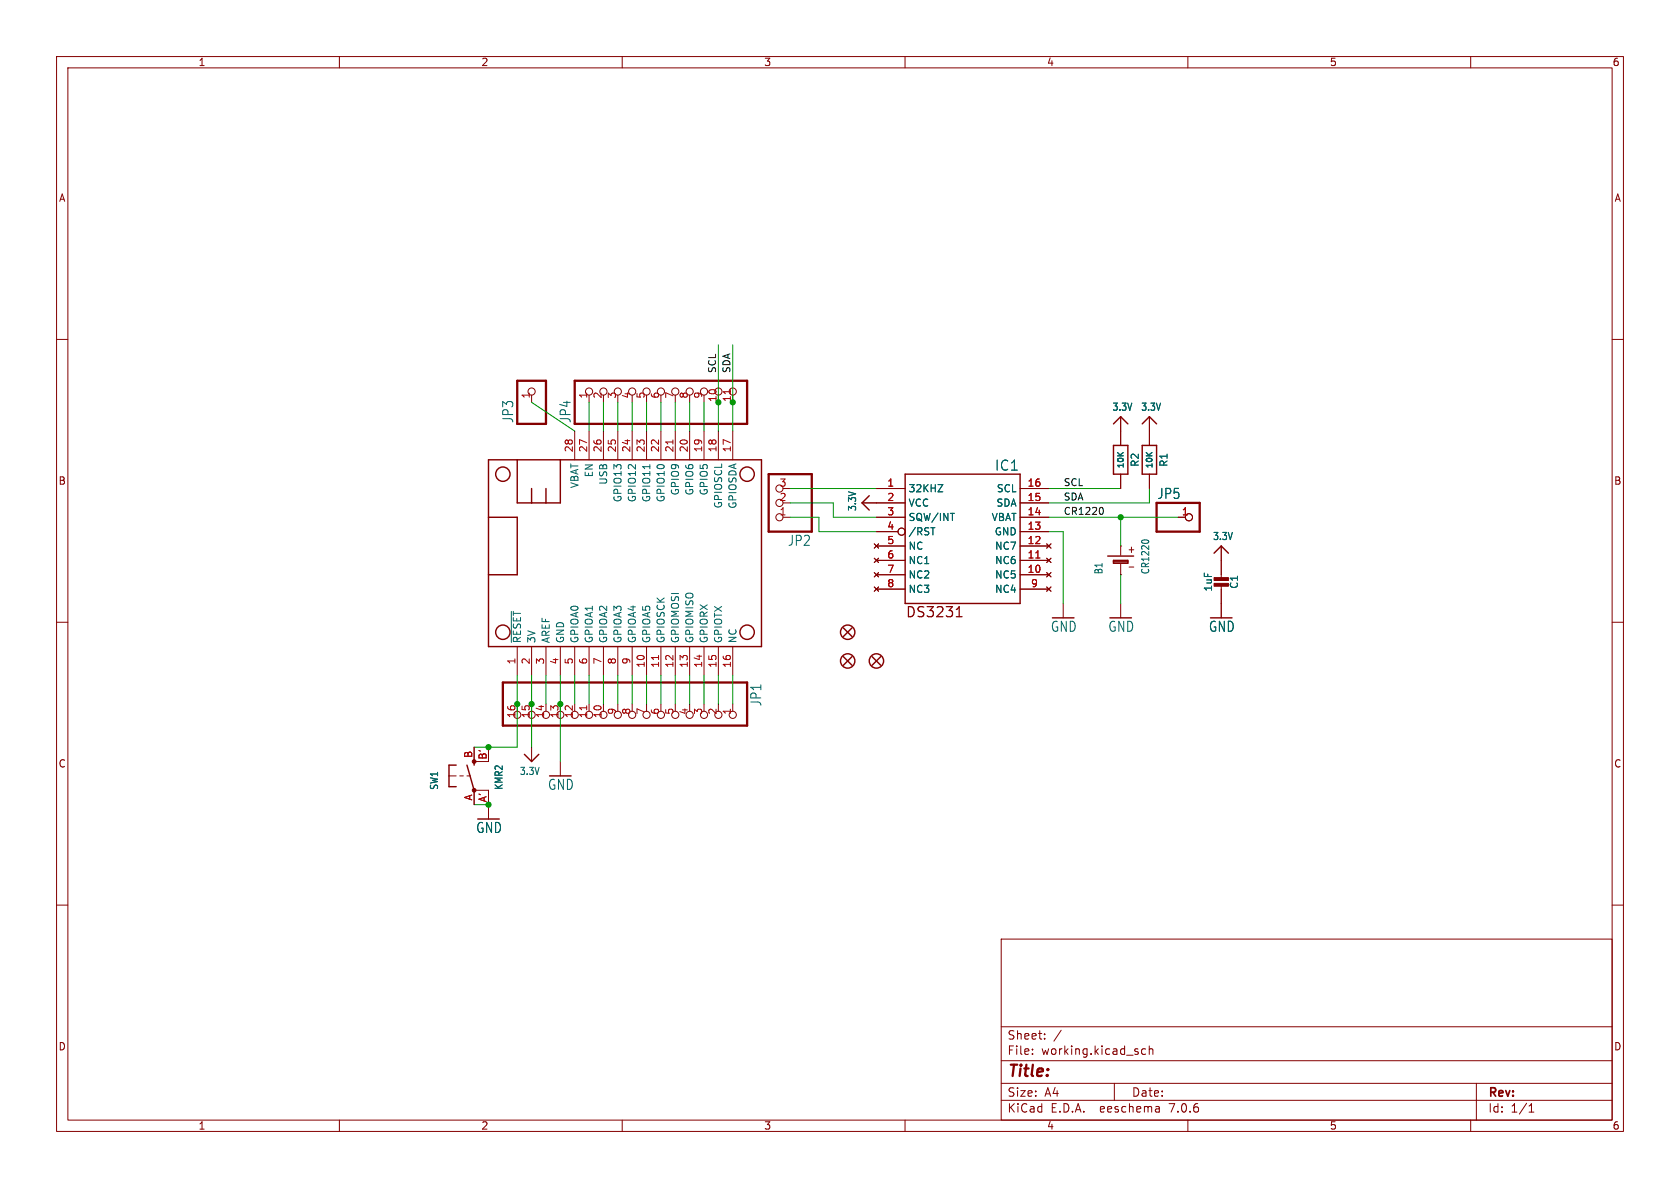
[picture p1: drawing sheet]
<svg xmlns="http://www.w3.org/2000/svg" width="297mm" height="210mm" viewBox="0 0 297 210" stroke-linecap="round" stroke-linejoin="round" font-family="sans-serif">
<g fill="none" stroke="#840000" stroke-width=".18">
<path d="M10 10h277v190h-277zM12 12h273v186h-273zM60 10v2M110 10v2M160 10v2M210 10v2M260 10v2M10 60h2M285 60h2M94 69.9v1.2M101.6 76.2v5.1M104.1 69.9v1.2"/>
<path d="M104.1 76.2v5.1M106.7 76.2v5.1M109.2 69.9v1.2M109.2 76.2v5.1M111.8 76.2v5.1M114.3 69.9v1.2M114.3 76.2v5.1M116.8 69.9v1.2M116.8 76.2v5.1M119.4 69.9v1.2M119.4 76.2v5.1M121.9 69.9v1.2"/>
<path d="M121.9 76.2v5.1M124.5 69.9v1.2M124.5 76.2v5.1M127 76.2v5.1M129.5 76.2v5.1M198.1 73.7v5M203.2 73.7v5M138.4 86.4h1.3M138.4 91.4h1.3M138.4 88.9h1.3M152.4 88.9h7.6M154.6 96.1l.7 .8"/>
<path d="M154.6 98.7l.7 .7M154.9 86.4h5.1M154.9 99.1h5.1M154.9 96.5h5.1M154.9 94h3.8M154.9 91.4h5.1M155.3 96.1l-.7 .8M155.3 98.7l-.7 .7M180.3 86.4h5.1M180.3 99.1h5.1M180.3 96.5h5.1M180.3 94h5.1"/>
<path d="M180.3 91.4h5.1M180.3 88.9h5.1M185 98.7l.8 .7M185 96.1l.8 .8M185.8 98.7l-.8 .7M185.8 96.1l-.8 .8M198.1 96.5h.1M198.1 83.8v2.6M198.1 96.5v1.7M198.1 99.7v1.9M203.2 83.8v2.6M208.3 91.4h1.2"/>
<path d="M215.9 96.5v5.9M10 110h2M91.4 114.3v5.1M94 114.3v5.1M96.5 114.3v5.1M99.1 114.3v5.1M101.6 114.3v5.1M104.1 114.3v5.1M106.7 114.3v5.1M109.2 114.3v5.1M111.8 114.3v5.1M114.3 114.3v5.1"/>
<path d="M116.8 114.3v5.1M119.4 114.3v5.1M121.9 114.3v5.1M124.5 114.3v5.1M127 114.3v5.1M129.5 114.3v5.1M154.6 101.2l.7 .8M154.6 103.8l.7 .7M154.9 101.6h5.1M154.9 104.1h5.1M155.3 101.2l-.7 .8M155.3 103.8l-.7 .7"/>
<path d="M180.3 101.6h5.1M180.3 104.1h5.1M185 101.2l.8 .8M185 103.8l.8 .7M185.8 101.2l-.8 .8M185.8 103.8l-.8 .7M188 106.7v2.5M198.1 101.6h.1M198.1 106.7v2.5M199.6 100.2h.8M215.9 103.4v5.8M285 110h2"/>
<path d="M79.4 137.2h1.2M81.3 137.2h.6M82.5 137.2h.7M83.8 132.1v2.5h2.6v-2.5M91.4 124.5v1.2M94 124.5v1.2M94 132.1v2.5M96.5 124.5v1.2M99.1 124.5v1.2M99.1 134.6v2.6M101.6 124.5v1.2M104.1 124.5v1.2"/>
<path d="M106.7 124.5v1.2M109.2 124.5v1.2M111.8 124.5v1.2M114.3 124.5v1.2M116.8 124.5v1.2M119.4 124.5v1.2M121.9 124.5v1.2M124.5 124.5v1.2M127 124.5v1.2M129.5 124.5v1.2M10 160h2M83.8 142.2v-2.5h2.6v5.1"/>
<path d="M285 160h2M177 166h108v32h-108zM60 198v2M110 198v2M160 198v2M177 194.5h108M177 191.5h108M177 187.5h108M177 181.5h108M182.5 186.3v.1M182.5 185.5v.1M184.7 183.6v.1"/>
<path d="M184.7 182.8v.1M187.6 182.1l-1.3 2M197 191.5v3M202.5 185.5l-.4-.1-.3 .3v.4l.2 .2h.5M203.2 185.5l.2-.1 .3 .1 .1 .9M203.2 184.9v1.5M204.9 195.7l.1 .9M205 196.5l-.2 .1M205 196h-.2M210 198v2M260 198v2M261 191.5v6.5"/>
<path d="M270.3 196.6h.9M270.3 195.5l.4-.4v1.5"/>
<circle cx="94" cy="69.2" r=".63"/>
<circle cx="104.1" cy="69.2" r=".63"/>
<circle cx="106.7" cy="69.2" r=".63"/>
<circle cx="109.2" cy="69.2" r=".63"/>
<circle cx="111.8" cy="69.2" r=".63"/>
<circle cx="114.3" cy="69.2" r=".63"/>
<circle cx="116.8" cy="69.2" r=".63"/>
<circle cx="119.4" cy="69.2" r=".63"/>
<circle cx="121.9" cy="69.2" r=".63"/>
<circle cx="124.5" cy="69.2" r=".63"/>
<circle cx="127" cy="69.2" r=".63"/>
<circle cx="129.5" cy="69.2" r=".63"/>
<circle cx="137.8" cy="88.9" r=".63"/>
<circle cx="137.8" cy="91.4" r=".63"/>
<circle cx="137.8" cy="86.4" r=".63"/>
<circle cx="159.4" cy="94" r=".63"/>
<circle cx="210.2" cy="91.4" r=".63"/>
<circle cx="91.4" cy="126.4" r=".63"/>
<circle cx="94" cy="126.4" r=".63"/>
<circle cx="96.5" cy="126.4" r=".63"/>
<circle cx="99.1" cy="126.4" r=".63"/>
<circle cx="101.6" cy="126.4" r=".63"/>
<circle cx="104.1" cy="126.4" r=".63"/>
<circle cx="106.7" cy="126.4" r=".63"/>
<circle cx="109.2" cy="126.4" r=".63"/>
<circle cx="111.8" cy="126.4" r=".63"/>
<circle cx="114.3" cy="126.4" r=".63"/>
<circle cx="116.8" cy="126.4" r=".63"/>
<circle cx="119.4" cy="126.4" r=".63"/>
<circle cx="121.9" cy="126.4" r=".63"/>
<circle cx="124.5" cy="126.4" r=".63"/>
<circle cx="127" cy="126.4" r=".63"/>
<circle cx="129.5" cy="126.4" r=".63"/>
</g>
<g fill="none" stroke="#840000" stroke-width=".25">
<path d="M196.8 78.7h2.6v5.1h-2.6zM196.8 74.9l1.3-1.2 1.3 1.2M201.9 74.9l1.3-1.2 1.3 1.2M201.9 78.7h2.6v5.1h-2.6zM86.4 81.3h48.2v33h-48.2zM86.4 91.4h5v10.2h-5M91.4 81.3v7.6h7.7v-7.6M94 86.4v2.5M96.5 86.4v2.5M153.7 87.6l-1.3 1.3 1.3 1.3M160 83.8h20.3v22.9h-20.3zM195.8 98.3h4.6"/>
<path d="M196.8 99.1h2.6v.5h-2.6zM196.8 99.3h2.6M214.6 97.8l1.3-1.3 1.3 1.3M149.1 116.1l1.5 1.5M149.1 111l1.5 1.5M150.6 116.1l-1.5 1.5M150.6 111l-1.5 1.5M154.2 116.1l1.5 1.5M155.7 116.1l-1.5 1.5M80.6 135.3h-1.2v3.8h1.2M82.5 135.3l1.3 4.4M83.8 134.6v.7"/>
<path d="M92.7 133.4l1.3 1.2 1.2-1.2"/>
<circle cx="88.9" cy="83.8" r="1.27"/>
<circle cx="132.1" cy="83.8" r="1.27"/>
<circle cx="88.9" cy="111.8" r="1.27"/>
<circle cx="132.1" cy="111.8" r="1.27"/>
<circle cx="149.9" cy="116.8" r="1.27"/>
<circle cx="149.9" cy="111.8" r="1.27"/>
<circle cx="154.9" cy="116.8" r="1.27"/>
</g>
<path d="M169.1 109h1M169.2 107.7l.4-.5v1.8" fill="none" stroke="#840000" stroke-width=".22"/>
<path d="M114.9 82.1v.8M164.6 93.3h.7M165.8 85.7h.9l-.9 1.2h.9M168 90.7h.7M201.9 95.6l.4-.2 .7 .2M90.4 108.1v5.5" fill="none" stroke="#006464" stroke-width=".18"/>
<path d="M119 77.8v.7M129.1 68.9v.7M183.1 98.6h.7M116.4 115.9v.7M103.7 124.8v.7" fill="none" stroke="#a90000" stroke-width=".18"/>
<path d="M91.4 67.3h5.1v7.6h-5.1zM101.6 67.3h30.5v7.6h-30.5zM135.9 83.8h7.6v10.2h-7.6zM204.5 88.9h7.6v5.1h-7.6zM88.9 120.7h43.2v7.6h-43.2z" fill="none" stroke="#840000" stroke-width=".41"/>
<g fill="#840000" stroke="#840000" stroke-width=".18">
<path d="M214.6 102.1h2.6v.5h-2.6z"/>
<path d="M214.6 103.1h2.6v.5h-2.6z"/>
<circle cx="83.8" cy="139.7" r=".33"/>
<circle cx="83.8" cy="134.6" r=".33"/>
</g>
<path d="M194.8 89.7a.78 .78 0 0 1 0 1.2" fill="none" stroke="#0f0f0f" stroke-width=".18"/>
<g fill="none" stroke="#009600" stroke-width=".18">
<path d="M94 71.1l7.6 5.1M104.1 71.1v5.1M106.7 71.1v5.1M109.2 71.1v5.1M111.8 71.1v5.1M114.3 71.1v5.1M116.8 71.1v5.1M119.4 71.1v5.1M121.9 71.1v5.1M124.5 71.1v5.1M127 61v15.2M129.5 61v15.2"/>
<path d="M139.7 91.4h5.1v2.6h10.1M139.7 88.9h7.6v2.5h7.6M139.7 86.4h15.2M185.4 91.4h22.9M185.4 86.4h12.7M185.4 94h2.6v12.7M198.1 91.4v5.1M203.2 86.4v2.5h-17.8M91.4 119.4v12.7h-7.6M94 119.4v12.7M96.5 119.4v5.1M99.1 119.4v15.2"/>
<path d="M101.6 119.4v5.1M104.1 119.4v5.1M106.7 119.4v5.1M109.2 119.4v5.1M111.8 119.4v5.1M114.3 119.4v5.1M116.8 119.4v5.1M119.4 119.4v5.1M121.9 119.4v5.1M124.5 119.4v5.1M127 119.4v5.1M129.5 119.4v5.1"/>
<path d="M198.1 101.6v5.1M83.8 142.2h2.6"/>
</g>
<g fill="#009600" stroke="#009600" stroke-width=".18">
<circle cx="127" cy="71.1" r=".46"/>
<circle cx="129.5" cy="71.1" r=".46"/>
<circle cx="198.1" cy="91.4" r=".46"/>
<circle cx="94" cy="124.5" r=".46"/>
<circle cx="91.4" cy="124.5" r=".46"/>
<circle cx="99.1" cy="124.5" r=".46"/>
<circle cx="86.4" cy="132.1" r=".46"/>
<circle cx="86.4" cy="142.2" r=".46"/>
</g>
<text font-size="2.8" fill="#840000" x="178" y="190.9">Title:</text>
<g font-size="2.5" fill="#006464">
<text x="90.9" y="74.9" transform="rotate(-90 90.9 74.9)">JP3</text>
<text x="101.1" y="74.9" transform="rotate(-90 101.1 74.9)">JP4</text>
<text x="175.8" y="83.4">IC1</text>
<text x="204.5" y="88.4">JP5</text>
<text x="139.2" y="96.7">JP2</text>
<text x="185.7" y="111.9">GND</text>
<text x="195.8" y="111.9">GND</text>
<text x="213.6" y="111.9">GND</text>
<text x="134.8" y="125" transform="rotate(-90 134.8 125)">JP1</text>
<text x="96.8" y="139.8">GND</text>
<text x="84.1" y="147.5">GND</text>
</g>
<text font-size="2.5" fill="#840000" x="160" y="109.4">DS3231</text>
<g font-size="2.1" fill="#840000">
<text x="178" y="184">Sheet:</text>
<text x="178" y="186.7">File:</text>
<text x="184.1" y="186.7">working.kicad_sch</text>
<text x="178" y="196.9">KiCad</text>
<text x="178" y="194.1">Size:</text>
<text x="184.7" y="194.1">A4</text>
<text x="185.7" y="196.9">E.D.A.</text>
<text x="194.6" y="196.9">eeschema</text>
<text x="200" y="194.1">Date:</text>
<text x="207" y="196.9">7.0.6</text>
<text x="263" y="194.3">Rev:</text>
<text x="263" y="196.9">Id:</text>
<text x="267.1" y="196.9">1/1</text>
</g>
<g font-size="1.8" fill="#840000">
<text x="35" y="11.9">1</text>
<text x="85" y="11.9">2</text>
<text x="135" y="11.9">3</text>
<text x="185" y="11.9">4</text>
<text x="235" y="11.9">5</text>
<text x="285" y="11.9">6</text>
<text x="10.3" y="35.9">A</text>
<text x="285.3" y="35.9">A</text>
<text x="10.3" y="85.9">B</text>
<text x="285.3" y="85.9">B</text>
<text x="199.2" y="98">+</text>
<text x="10.3" y="135.9">C</text>
<text x="285.3" y="135.9">C</text>
<text x="10.3" y="185.9">D</text>
<text x="285.3" y="185.9">D</text>
<text x="35" y="199.9">1</text>
<text x="85" y="199.9">2</text>
<text x="135" y="199.9">3</text>
<text x="185" y="199.9">4</text>
<text x="235" y="199.9">5</text>
<text x="285" y="199.9">6</text>
</g>
<g font-size="1.8" fill="#a90000">
<text x="93.7" y="70.6" transform="rotate(-90 93.7 70.6)">1</text>
<text x="103.9" y="70.6" transform="rotate(-90 103.9 70.6)">1</text>
<text x="106.4" y="70.6" transform="rotate(-90 106.4 70.6)">2</text>
<text x="109" y="70.6" transform="rotate(-90 109 70.6)">3</text>
<text x="111.5" y="70.6" transform="rotate(-90 111.5 70.6)">4</text>
<text x="114" y="70.6" transform="rotate(-90 114 70.6)">5</text>
<text x="116.6" y="70.6" transform="rotate(-90 116.6 70.6)">6</text>
<text x="119.1" y="70.6" transform="rotate(-90 119.1 70.6)">7</text>
<text x="121.7" y="70.6" transform="rotate(-90 121.7 70.6)">8</text>
<text x="124.2" y="70.6" transform="rotate(-90 124.2 70.6)">9</text>
<text x="126.7" y="71.2" transform="rotate(-90 126.7 71.2)">10</text>
<text x="129.3" y="71.2" transform="rotate(-90 129.3 71.2)">11</text>
<text x="101.3" y="80.1" transform="rotate(-90 101.3 80.1)">28</text>
<text x="103.9" y="80.1" transform="rotate(-90 103.9 80.1)">27</text>
<text x="106.4" y="80.1" transform="rotate(-90 106.4 80.1)">26</text>
<text x="109" y="80.1" transform="rotate(-90 109 80.1)">25</text>
<text x="111.5" y="80.1" transform="rotate(-90 111.5 80.1)">24</text>
<text x="114" y="80.1" transform="rotate(-90 114 80.1)">23</text>
<text x="116.6" y="80.1" transform="rotate(-90 116.6 80.1)">22</text>
<text x="119.1" y="80.1" transform="rotate(-90 119.1 80.1)">21</text>
<text x="121.7" y="80.1" transform="rotate(-90 121.7 80.1)">20</text>
<text x="124.2" y="80.1" transform="rotate(-90 124.2 80.1)">19</text>
<text x="126.7" y="80.1" transform="rotate(-90 126.7 80.1)">18</text>
<text x="129.3" y="80.1" transform="rotate(-90 129.3 80.1)">17</text>
<text x="137.7" y="88.6">2</text>
<text x="137.7" y="86.1">3</text>
<text x="156.8" y="86.1">1</text>
<text x="156.8" y="88.6">2</text>
<text x="181.6" y="88.6">15</text>
<text x="181.6" y="86.1">16</text>
<text x="137.7" y="91.2">1</text>
<text x="156.8" y="91.2">3</text>
<text x="156.8" y="93.7">4</text>
<text x="181.6" y="93.7">13</text>
<text x="181.6" y="91.2">14</text>
<text x="208.8" y="91.2">1</text>
<text x="156.8" y="96.3">5</text>
<text x="156.8" y="98.8">6</text>
<text x="156.8" y="101.3">7</text>
<text x="181.6" y="101.3">10</text>
<text x="181.6" y="98.8">11</text>
<text x="181.6" y="96.3">12</text>
<text x="156.8" y="103.9">8</text>
<text x="182.2" y="103.9">9</text>
<text x="91.2" y="117.5" transform="rotate(-90 91.2 117.5)">1</text>
<text x="93.7" y="117.5" transform="rotate(-90 93.7 117.5)">2</text>
<text x="96.3" y="117.5" transform="rotate(-90 96.3 117.5)">3</text>
<text x="98.8" y="117.5" transform="rotate(-90 98.8 117.5)">4</text>
<text x="101.3" y="117.5" transform="rotate(-90 101.3 117.5)">5</text>
<text x="103.9" y="117.5" transform="rotate(-90 103.9 117.5)">6</text>
<text x="106.4" y="117.5" transform="rotate(-90 106.4 117.5)">7</text>
<text x="109" y="117.5" transform="rotate(-90 109 117.5)">8</text>
<text x="111.5" y="117.5" transform="rotate(-90 111.5 117.5)">9</text>
<text x="114" y="118.2" transform="rotate(-90 114 118.2)">10</text>
<text x="116.6" y="118.2" transform="rotate(-90 116.6 118.2)">11</text>
<text x="119.1" y="118.2" transform="rotate(-90 119.1 118.2)">12</text>
<text x="121.7" y="118.2" transform="rotate(-90 121.7 118.2)">13</text>
<text x="124.2" y="118.2" transform="rotate(-90 124.2 118.2)">14</text>
<text x="126.7" y="118.2" transform="rotate(-90 126.7 118.2)">15</text>
<text x="129.3" y="118.2" transform="rotate(-90 129.3 118.2)">16</text>
<text x="91.2" y="127" transform="rotate(-90 91.2 127)">16</text>
<text x="93.7" y="127" transform="rotate(-90 93.7 127)">15</text>
<text x="96.3" y="127" transform="rotate(-90 96.3 127)">14</text>
<text x="98.8" y="127" transform="rotate(-90 98.8 127)">13</text>
<text x="101.3" y="127" transform="rotate(-90 101.3 127)">12</text>
<text x="103.9" y="127" transform="rotate(-90 103.9 127)">11</text>
<text x="106.4" y="127" transform="rotate(-90 106.4 127)">10</text>
<text x="109" y="126.4" transform="rotate(-90 109 126.4)">9</text>
<text x="111.5" y="126.4" transform="rotate(-90 111.5 126.4)">8</text>
<text x="114" y="126.4" transform="rotate(-90 114 126.4)">7</text>
<text x="116.6" y="126.4" transform="rotate(-90 116.6 126.4)">6</text>
<text x="119.1" y="126.4" transform="rotate(-90 119.1 126.4)">5</text>
<text x="121.7" y="126.4" transform="rotate(-90 121.7 126.4)">4</text>
<text x="124.2" y="126.4" transform="rotate(-90 124.2 126.4)">3</text>
<text x="126.7" y="126.4" transform="rotate(-90 126.7 126.4)">2</text>
<text x="129.3" y="126.4" transform="rotate(-90 129.3 126.4)">1</text>
<text x="83.6" y="134.1" transform="rotate(-90 83.6 134.1)">B</text>
<text x="86.1" y="134.4" transform="rotate(-90 86.1 134.4)">B'</text>
<text x="83.6" y="141.6" transform="rotate(-90 83.6 141.6)">A</text>
<text x="86.1" y="141.9" transform="rotate(-90 86.1 141.9)">A'</text>
</g>
<g font-size="1.8" fill="#006464">
<text x="196.6" y="72.8">3.3V</text>
<text x="201.6" y="72.8">3.3V</text>
<text x="201.5" y="82.6" transform="rotate(-90 201.5 82.6)">R2</text>
<text x="206.6" y="82.6" transform="rotate(-90 206.6 82.6)">R1</text>
<text x="102.5" y="86.4" transform="rotate(-90 102.5 86.4)">VBAT</text>
<text x="105" y="84.5" transform="rotate(-90 105 84.5)">EN</text>
<text x="107.5" y="85.8" transform="rotate(-90 107.5 85.8)">USB</text>
<text x="110.1" y="88.9" transform="rotate(-90 110.1 88.9)">GPIO13</text>
<text x="112.6" y="88.9" transform="rotate(-90 112.6 88.9)">GPIO12</text>
<text x="115.2" y="88.9" transform="rotate(-90 115.2 88.9)">GPIO11</text>
<text x="117.7" y="88.9" transform="rotate(-90 117.7 88.9)">GPIO10</text>
<text x="120.2" y="87.7" transform="rotate(-90 120.2 87.7)">GPIO9</text>
<text x="122.8" y="87.7" transform="rotate(-90 122.8 87.7)">GPIO6</text>
<text x="125.3" y="87.7" transform="rotate(-90 125.3 87.7)">GPIO5</text>
<text x="127.9" y="90" transform="rotate(-90 127.9 90)">GPIOSCL</text>
<text x="160.5" y="87.2">32KHZ</text>
<text x="160.5" y="89.8">VCC</text>
<text x="176.1" y="89.8">SDA</text>
<text x="176.1" y="87.2">SCL</text>
<text x="130.4" y="90" transform="rotate(-90 130.4 90)">GPIOSDA</text>
<text x="151.6" y="90.5" transform="rotate(-90 151.6 90.5)">3.3V</text>
<text x="160.5" y="92.3">SQW/INT</text>
<text x="160.5" y="94.8">/RST</text>
<text x="175.2" y="92.3">VBAT</text>
<text x="175.8" y="94.8">GND</text>
<text x="214.3" y="95.7">3.3V</text>
<text x="160.5" y="97.4">NC</text>
<text x="160.5" y="99.9">NC1</text>
<text x="175.8" y="99.9">NC6</text>
<text x="175.8" y="97.4">NC7</text>
<text x="195.1" y="101.6" transform="rotate(-90 195.1 101.6)">B1</text>
<text x="203.4" y="101.6" transform="rotate(-90 203.4 101.6)">CR1220</text>
<text x="160.5" y="102.5">NC2</text>
<text x="160.5" y="105">NC3</text>
<text x="175.8" y="102.5">NC5</text>
<text x="175.8" y="105">NC4</text>
<text x="214.5" y="104.7" transform="rotate(-90 214.5 104.7)">1uF</text>
<text x="219.1" y="104.2" transform="rotate(-90 219.1 104.2)">C1</text>
<text x="92.3" y="113.8" transform="rotate(-90 92.3 113.8)">~{RESET}</text>
<text x="94.8" y="113.8" transform="rotate(-90 94.8 113.8)">3V</text>
<text x="97.4" y="113.8" transform="rotate(-90 97.4 113.8)">AREF</text>
<text x="99.9" y="113.8" transform="rotate(-90 99.9 113.8)">GND</text>
<text x="102.5" y="113.8" transform="rotate(-90 102.5 113.8)">GPIOA0</text>
<text x="105" y="113.8" transform="rotate(-90 105 113.8)">GPIOA1</text>
<text x="107.5" y="113.8" transform="rotate(-90 107.5 113.8)">GPIOA2</text>
<text x="110.1" y="113.8" transform="rotate(-90 110.1 113.8)">GPIOA3</text>
<text x="112.6" y="113.8" transform="rotate(-90 112.6 113.8)">GPIOA4</text>
<text x="115.2" y="113.8" transform="rotate(-90 115.2 113.8)">GPIOA5</text>
<text x="117.7" y="113.8" transform="rotate(-90 117.7 113.8)">GPIOSCK</text>
<text x="120.2" y="113.8" transform="rotate(-90 120.2 113.8)">GPIOMOSI</text>
<text x="122.8" y="113.8" transform="rotate(-90 122.8 113.8)">GPIOMISO</text>
<text x="125.3" y="113.8" transform="rotate(-90 125.3 113.8)">GPIORX</text>
<text x="127.9" y="113.8" transform="rotate(-90 127.9 113.8)">GPIOTX</text>
<text x="130.4" y="113.8" transform="rotate(-90 130.4 113.8)">NC</text>
<text x="91.8" y="137.2">3.3V</text>
<text x="77.6" y="139.7" transform="rotate(-90 77.6 139.7)">SW1</text>
<text x="89.1" y="139.7" transform="rotate(-90 89.1 139.7)">KMR2</text>
</g>
<g font-size="1.7" fill="#0f0f0f">
<text x="126.7" y="66" transform="rotate(-90 126.7 66)">SCL</text>
<text x="129.2" y="66" transform="rotate(-90 129.2 66)">SDA</text>
<text x="188" y="88.6">SDA</text>
<text x="188" y="86">SCL</text>
<text x="188" y="91.1">CR1220</text>
</g>
<g font-size="1.4" fill="#006464">
<text x="198.9" y="83" transform="rotate(-90 198.9 83)">10K</text>
<text x="204" y="83" transform="rotate(-90 204 83)">10K</text>
</g>
</svg>
